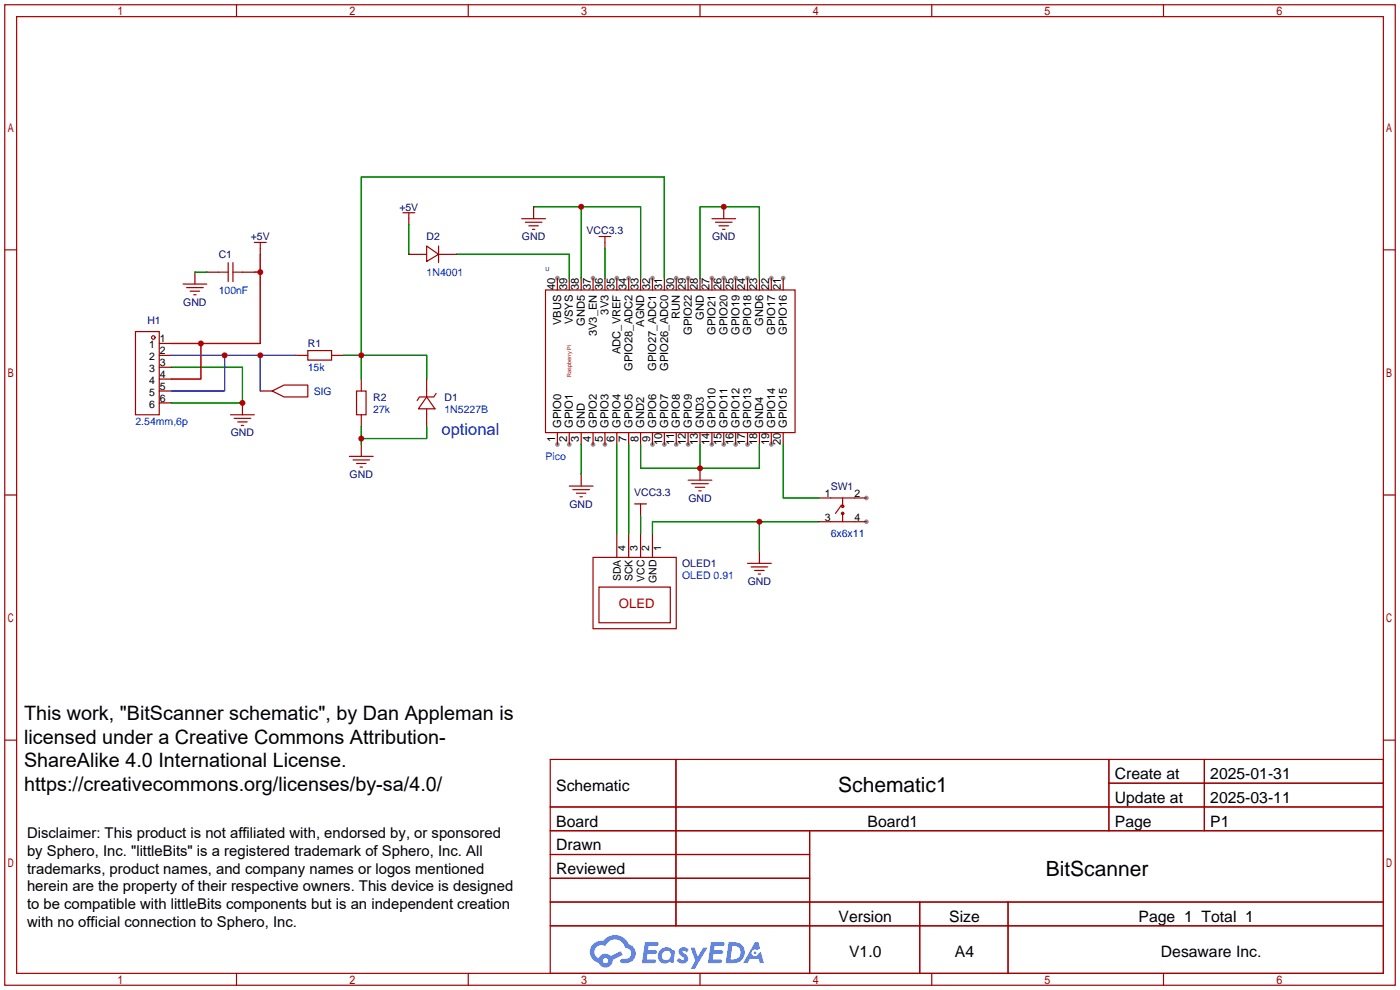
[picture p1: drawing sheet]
<svg xmlns="http://www.w3.org/2000/svg" width="299mm" height="212mm" viewBox="0 0 299 212" stroke-linecap="round" stroke-linejoin="round" font-family="sans-serif">
<g fill="#999">
<circle cx="119.1" cy="95" r=".51"/>
<circle cx="142" cy="95" r=".51"/>
<circle cx="144.5" cy="95" r=".51"/>
<circle cx="147.1" cy="95" r=".51"/>
<circle cx="152.1" cy="95" r=".51"/>
<circle cx="154.7" cy="95" r=".51"/>
<circle cx="157.2" cy="95" r=".51"/>
<circle cx="159.8" cy="95" r=".51"/>
<circle cx="164.8" cy="95" r=".51"/>
<circle cx="121.7" cy="95" r=".51"/>
<circle cx="167.4" cy="59.4" r=".51"/>
<circle cx="164.8" cy="59.4" r=".51"/>
<circle cx="159.8" cy="59.4" r=".51"/>
<circle cx="157.2" cy="59.4" r=".51"/>
<circle cx="154.7" cy="59.4" r=".51"/>
<circle cx="152.1" cy="59.4" r=".51"/>
<circle cx="147.1" cy="59.4" r=".51"/>
<circle cx="144.5" cy="59.4" r=".51"/>
<circle cx="139.4" cy="59.4" r=".51"/>
<circle cx="134.4" cy="59.4" r=".51"/>
<circle cx="131.8" cy="59.4" r=".51"/>
<circle cx="126.7" cy="59.4" r=".51"/>
<circle cx="126.7" cy="95" r=".51"/>
<circle cx="119.1" cy="59.4" r=".51"/>
<circle cx="129.3" cy="95" r=".51"/>
<circle cx="139.4" cy="95" r=".51"/>
<circle cx="185.2" cy="111.5" r=".51"/>
<circle cx="185.2" cy="106.4" r=".51"/>
</g>
<g fill="none" stroke="#a10000" stroke-width=".25">
<path d="M1 1h297.2v209.6h-297.2zM3.6 3.6h292.1v204.4h-292.1zM50.5 1v2.6M100.1 1v2.6M149.6 1v2.6M199.1 1v2.6M248.7 1v2.6M1 53.4h2.6M295.7 53.4h2.5M1 105.8h2.6M295.7 105.8h2.5M1 158.2h2.6"/>
<path d="M295.7 158.2h2.5M117.6 172.5h178.1M117.6 177.5h178.1M117.6 162.3h178.1v45.7h-178.1zM144.5 162.3v35.6M173 177.5v30.5M237 162.3v15.2M237 167.4h58.7M257.4 162.3v15.2M117.6 182.6h55.4M117.6 192.8h178.1M117.6 187.7h55.4"/>
<path d="M117.6 197.9h178.1M196.6 192.8v15.2M215.4 192.8v15.2M50.5 208v2.6M100.1 208v2.6M149.6 208v2.6M199.1 208v2.6M248.7 208v2.6"/>
</g>
<g fill="#5487ff">
<path d="M145.3 202.7a1.3 1.3 0 0 1 1.9 .3l-.4 .6a.54 .54 0 0 0-.9-.2l.1 .2a1.34 1.34 0 0 1 .9 1.8 1.47 1.47 0 0 1-2.3-.1l.5-.6 .8 .5a.31 .31 0 0 0 .4-.3 .31 .31 0 0 0-.3-.4 1.12 1.12 0 0 1-.7-1.8z"/>
<path d="M147.6 202.5h.9l.6 2 1.2-2h.9l-2.7 4.6h-.9l1-1.7z"/>
<path d="M137.8 201.4h1.7a1.31 1.31 0 0 1 1.2 .2 .4 .4 0 0 1-.3 .5l-1.8 .1-.1 .9h1.6a.4 .4 0 0 1 .4 .4 .4 .4 0 0 1-.5 .4h-1.6l-.2 1.2h1.4a.46 .46 0 0 1 .5 0 .46 .46 0 0 1 .1 .5l-.4 .2h-2.6z"/>
<path d="M151.9 201.4h1.7a1.32 1.32 0 0 1 1.2 .2 .39 .39 0 0 1-.3 .5l-1.8 .1-.1 .9h1.6a.4 .4 0 0 1 .4 .4 .4 .4 0 0 1-.4 .4h-1.7l-.2 1.2h1.4a.46 .46 0 0 1 .5 0 .46 .46 0 0 1 .1 .5l-.4 .2h-2.6z"/>
<path d="M161.3 201.4h.8l.3 1.3-.6 .4a.75 .75 0 0 0-1.1 .3 .75 .75 0 0 0 .5 1 .75 .75 0 0 0 .9-.7l.5-.2 .6 2.3h-.8l-.3-.9h-1.8l-.5 .9h-1z"/>
<path d="M155.7 201.4l-.6 4.4h1.5a2.27 2.27 0 0 0 2.6-2.2 2.27 2.27 0 0 0-2.7-2.2zM156.5 202.1a1.5 1.5 0 0 1 1.8 1.6 1.5 1.5 0 0 1-1.9 1.4h-.3z"/>
<path d="M141.2 203a1.6 1.6 0 0 0-.3 2.3 1.6 1.6 0 0 0 2.3 .2l.7 .3 .3-2.4-.1-.3-.5-.1a1.58 1.58 0 0 0-2.4 0zM141.8 203.5a.98 .98 0 0 1 1.6 .4 .98 .98 0 0 1-1.1 1.3 .94 .94 0 0 1-.9-.7 .94 .94 0 0 1 .4-1z"/>
<path d="M126.8 201.8a2.37 2.37 0 0 0 1.1 4 1.54 1.54 0 0 0 1.8 1 1.54 1.54 0 0 0 1.2-1.6l2.2-1.1-.5-.8-2 1a1.57 1.57 0 0 0-2.7 .5 1.5 1.5 0 0 1-.7-2.1 1.5 1.5 0 0 1 2.2-.5 2.23 2.23 0 0 1 2.3-1.4 2.23 2.23 0 0 1 2 1.8 1.16 1.16 0 0 1 1.2 1.1 1.16 1.16 0 0 1-1.1 1.2h-.7a.47 .47 0 0 0-.5 .4 .47 .47 0 0 0 .4 .5 2.17 2.17 0 0 0 2.5-.9 2.17 2.17 0 0 0-.3-2.7l-.8-.4a3.2 3.2 0 0 0-5.5-.7l-1.1 .1zM128.8 205.3a.6 .6 0 0 1 1.2 0 .6 .6 0 0 1-1.2 0z"/>
<circle cx="161.4" cy="203.6" r=".28"/>
</g>
<g fill="none" stroke="#a10000" stroke-width=".25">
<path d="M46.7 58.2h2.1M48.8 56.1v4.1M49.8 58.2h2M49.8 56.1v4.1M54.4 51.8h2.5M55.6 51.8v1.3M86.1 45.5h2.5M87.4 45.5v1.2M91.2 52.6l2.5 1.8-2.5 1.5zM93.7 52.6v3.5M111.5 46.7h5.1M112.3 47.5h3.5"/>
<path d="M113 48.3h2.1M113.8 49h.5M128 50.5h2.6M129.3 50.5v1.3M152.1 46.7h5.1M152.9 47.5h3.6M153.7 48.3h2M154.4 49h.5M29 70.9h5v17.7h-5zM39.1 60.7h5.1M39.9 61.5h3.5M40.6 62.2h2.1"/>
<path d="M41.4 63h.5M65.8 74.9h5.1v2.1h-5.1zM116.6 62h53.3v30.5h-53.3zM49.3 88.6h5.1M50 89.4h3.6M50.8 90.2h2M51.6 90.9h.5M58.2 83.6l2.5-1.3h5.1v2.5h-5.1zM74.7 97.5h5.1M75.4 98.3h3.6M76.2 83.6h2v5h-2zM76.2 99.1h2"/>
<path d="M77 99.8h.5M91.2 84.8l1.8 2.6h-3.6zM91.2 83.6v1.2M91.2 87.4v1.2M93.2 84.1l-.5 .7h-3l-.5 .8M121.7 103.9h5M122.4 104.6h3.6M123.2 105.4h2M124 106.2h.5M126.7 119.1h17.8v15.3h-17.8zM135.6 107.7h2.6M136.9 107.7v1.3"/>
<path d="M147.1 102.6h5M147.8 103.4h3.6M148.6 104.1h2M149.4 104.9h.5M177.5 111.5h5.1M177.5 106.4h5.1M179.8 108l-1.2 1.7M180.1 106.4v1.8M180.1 109.7v1.8M128 125.5h15.3v7.6h-15.3zM159.8 120.4h5M160.5 121.2h3.6"/>
<path d="M161.3 121.9h2M162.1 122.7h.5"/>
<circle cx="32.8" cy="72.1" r=".38"/>
<circle cx="180.1" cy="108.2" r=".25"/>
<circle cx="180.1" cy="109.7" r=".25"/>
</g>
<g fill="none" stroke="#870000" stroke-width=".25">
<path d="M41.7 58.2v2.5M44.2 58.2h2.5M51.8 58.2h2.6M55.6 53.1v1.3M87.4 46.7v1.3M87.4 54.4h3.8M93.7 54.4h3.8M114 44.2v2.5M119.1 59.4v2.6M121.7 59.4v2.6M124.2 59.4v2.6M126.7 59.4v2.6"/>
<path d="M129.3 51.8v1.3M129.3 59.4v2.6M131.8 59.4v2.6M134.4 59.4v2.6M136.9 59.4v2.6M139.4 59.4v2.6M142 59.4v2.6M144.5 59.4v2.6M147.1 59.4v2.6M149.6 59.4v2.6M152.1 59.4v2.6M154.7 44.2v2.5"/>
<path d="M154.7 59.4v2.6M157.2 59.4v2.6M159.8 59.4v2.6M162.3 59.4v2.6M164.8 59.4v2.6M167.4 59.4v2.6M34 75.9h2.6M34 73.4h2.6M34 78.5h2.6M63.2 75.9h2.6M70.9 75.9h2.5M34 83.6h2.6"/>
<path d="M34 81h2.6M34 86.1h2.6M51.8 86.1v2.5M55.6 83.6h2.6M77.2 81v2.6M77.2 88.6v2.6M77.2 95v2.5M91.2 81v2.6M91.2 88.6v2.6M119.1 92.5v2.5M121.7 92.5v2.5M124.2 92.5v2.5"/>
<path d="M126.7 92.5v2.5M129.3 92.5v2.5M131.8 92.5v2.5M134.4 92.5v2.5M136.9 92.5v2.5M139.4 92.5v2.5M142 92.5v2.5M144.5 92.5v2.5M147.1 92.5v2.5M149.6 92.5v2.5M152.1 92.5v2.5M154.7 92.5v2.5"/>
<path d="M157.2 92.5v2.5M159.8 92.5v2.5M162.3 92.5v2.5M164.8 92.5v2.5M167.4 92.5v2.5M124.2 101.3v2.6M131.8 114v5.1M134.4 114v5.1M136.9 109v1.2M136.9 114v5.1M139.4 114v5.1M149.6 100.1v2.5"/>
<path d="M162.3 117.9v2.5M175 111.5h2.5M175 106.4h2.5M182.6 111.5h2.6M182.6 106.4h2.6"/>
</g>
<g fill="none" stroke="#008700" stroke-width=".25">
<path d="M41.7 58.2h2.5M87.4 48v6.4M97.5 54.4h24.2v5M114 44.2h22.9v15.2M124.2 44.2v15.2M129.3 53.1v6.3M142 59.4v-21.6h-64.8v38.1h14v5.1M149.6 59.4v-15.2h12.7v15.2M36.6 78.5h15.2v7.6h-15.2M73.4 75.9h3.8v5.1M77.2 93.7v1.3M77.2 91.2v2.5h14v-2.5"/>
<path d="M124.2 95v6.3M131.8 95v19M134.4 95v19M136.9 95v5.1h12.7M149.6 95v5.1h12.7v-5.1M167.4 95v11.4h7.6M136.9 110.2v3.8M139.4 114v-2.5h22.9v6.4M162.3 111.5h12.7"/>
</g>
<path d="M55.6 58.2v15.2h-12.7v7.6h-6.3M55.6 54.4v3.8h-1.2M36.6 73.4h6.3" fill="none" stroke="#c00" stroke-width=".25"/>
<path d="M36.6 75.9h11.4M55.6 75.9h7.6M36.6 83.6h11.4v-7.7h7.6v7.7" fill="none" stroke="#33c" stroke-width=".25"/>
<g fill="#c00">
<circle cx="51.8" cy="86.1" r=".63"/>
<circle cx="42.9" cy="73.4" r=".63"/>
<circle cx="55.6" cy="58.2" r=".63"/>
<circle cx="77.2" cy="75.9" r=".63"/>
<circle cx="55.6" cy="75.9" r=".63"/>
<circle cx="48" cy="75.9" r=".63"/>
<circle cx="77.2" cy="93.7" r=".63"/>
<circle cx="162.3" cy="111.5" r=".63"/>
<circle cx="154.7" cy="44.2" r=".63"/>
<circle cx="124.2" cy="44.2" r=".63"/>
<circle cx="149.6" cy="100.1" r=".63"/>
</g>
<g font-size="4.5">
<text x="179.2" y="169.4">Schematic1</text>
<text x="223.5" y="187.1">BitScanner</text>
</g>
<g font-size="4.2">
<text x="5.1" y="153.8">This work, &quot;BitScanner schematic&quot;, by Dan Appleman is</text>
<text x="5.1" y="158.9">licensed under a Creative Commons Attribution-</text>
<text x="5.1" y="164">ShareAlike 4.0 International License.</text>
<text x="5.1" y="169.1">https://creativecommons.org/licenses/by-sa/4.0/</text>
</g>
<text font-size="3.5" fill="#00f" x="94.4" y="93">optional</text>
<g font-size="3.4">
<text x="238.3" y="166.5">Create at</text>
<text x="258.7" y="166.5">2025-01-31</text>
<text x="118.9" y="169">Schematic</text>
<text x="238.3" y="171.6">Update at</text>
<text x="258.7" y="171.6">2025-03-11</text>
<text x="118.9" y="176.6">Board</text>
<text x="185.4" y="176.6">Board1</text>
<text x="238.3" y="176.6">Page</text>
<text x="258.7" y="176.6">P1</text>
<text x="118.9" y="181.7">Drawn</text>
<text x="118.9" y="186.8">Reviewed</text>
<text x="179.2" y="197">Version</text>
<text x="202.9" y="197">Size</text>
<text x="243.3" y="197">Page 1 Total 1</text>
<text x="181.5" y="204.6">V1.0</text>
<text x="204.1" y="204.6">A4</text>
<text x="248.1" y="204.6">Desaware Inc.</text>
</g>
<g font-size="3.2">
<text x="5.8" y="179.1">Disclaimer: This product is not affiliated with, endorsed by, or sponsored</text>
<text x="5.8" y="182.9">by Sphero, Inc. &quot;littleBits&quot; is a registered trademark of Sphero, Inc. All</text>
<text x="5.8" y="186.7">trademarks, product names, and company names or logos mentioned</text>
<text x="5.8" y="190.5">herein are the property of their respective owners. This device is designed</text>
<text x="5.8" y="194.3">to be compatible with littleBits components but is an independent creation</text>
<text x="5.8" y="198.1">with no official connection to Sphero, Inc.</text>
</g>
<text font-size="2.8" fill="#a00000" x="132.3" y="130">OLED</text>
<g font-size="2.4">
<text x="118.6" y="62" transform="rotate(-90 118.6 62)">40</text>
<text x="121.2" y="62" transform="rotate(-90 121.2 62)">39</text>
<text x="123.7" y="62" transform="rotate(-90 123.7 62)">38</text>
<text x="126.3" y="62" transform="rotate(-90 126.3 62)">37</text>
<text x="128.8" y="62" transform="rotate(-90 128.8 62)">36</text>
<text x="131.3" y="62" transform="rotate(-90 131.3 62)">35</text>
<text x="133.9" y="62" transform="rotate(-90 133.9 62)">34</text>
<text x="136.4" y="62" transform="rotate(-90 136.4 62)">33</text>
<text x="139" y="62" transform="rotate(-90 139 62)">32</text>
<text x="141.5" y="62" transform="rotate(-90 141.5 62)">31</text>
<text x="144" y="62" transform="rotate(-90 144 62)">30</text>
<text x="146.6" y="62" transform="rotate(-90 146.6 62)">29</text>
<text x="149.1" y="62" transform="rotate(-90 149.1 62)">28</text>
<text x="151.7" y="62" transform="rotate(-90 151.7 62)">27</text>
<text x="154.2" y="62" transform="rotate(-90 154.2 62)">26</text>
<text x="156.7" y="62" transform="rotate(-90 156.7 62)">25</text>
<text x="159.3" y="62" transform="rotate(-90 159.3 62)">24</text>
<text x="161.8" y="62" transform="rotate(-90 161.8 62)">23</text>
<text x="164.4" y="62" transform="rotate(-90 164.4 62)">22</text>
<text x="166.9" y="62" transform="rotate(-90 166.9 62)">21</text>
<text x="119.9" y="69.5" transform="rotate(-90 119.9 69.5)">VBUS</text>
<text x="122.5" y="69.3" transform="rotate(-90 122.5 69.3)">VSYS</text>
<text x="125" y="69.6" transform="rotate(-90 125 69.6)">GND5</text>
<text x="127.5" y="71.9" transform="rotate(-90 127.5 71.9)">3V3_EN</text>
<text x="130.1" y="67.2" transform="rotate(-90 130.1 67.2)">3V3</text>
<text x="137.7" y="69.9" transform="rotate(-90 137.7 69.9)">AGND</text>
<text x="145.3" y="68.1" transform="rotate(-90 145.3 68.1)">RUN</text>
<text x="147.9" y="71.6" transform="rotate(-90 147.9 71.6)">GPIO22</text>
<text x="150.4" y="68.3" transform="rotate(-90 150.4 68.3)">GND</text>
<text x="152.9" y="71.6" transform="rotate(-90 152.9 71.6)">GPIO21</text>
<text x="155.5" y="71.6" transform="rotate(-90 155.5 71.6)">GPIO20</text>
<text x="158" y="71.6" transform="rotate(-90 158 71.6)">GPIO19</text>
<text x="160.6" y="71.6" transform="rotate(-90 160.6 71.6)">GPIO18</text>
<text x="163.1" y="69.6" transform="rotate(-90 163.1 69.6)">GND6</text>
<text x="165.6" y="71.6" transform="rotate(-90 165.6 71.6)">GPIO17</text>
<text x="168.2" y="71.6" transform="rotate(-90 168.2 71.6)">GPIO16</text>
<text x="132.6" y="75.7" transform="rotate(-90 132.6 75.7)">ADC_VREF</text>
<text x="135.2" y="79.3" transform="rotate(-90 135.2 79.3)">GPIO28_ADC2</text>
<text x="140.2" y="79.3" transform="rotate(-90 140.2 79.3)">GPIO27_ADC1</text>
<text x="142.8" y="79.3" transform="rotate(-90 142.8 79.3)">GPIO26_ADC0</text>
<text x="118.6" y="94.4" transform="rotate(-90 118.6 94.4)">1</text>
<text x="119.9" y="91.4" transform="rotate(-90 119.9 91.4)">GPIO0</text>
<text x="121.2" y="94.4" transform="rotate(-90 121.2 94.4)">2</text>
<text x="122.5" y="91.4" transform="rotate(-90 122.5 91.4)">GPIO1</text>
<text x="123.7" y="94.4" transform="rotate(-90 123.7 94.4)">3</text>
<text x="125" y="91.4" transform="rotate(-90 125 91.4)">GND</text>
<text x="126.3" y="94.4" transform="rotate(-90 126.3 94.4)">4</text>
<text x="127.5" y="91.4" transform="rotate(-90 127.5 91.4)">GPIO2</text>
<text x="128.8" y="94.4" transform="rotate(-90 128.8 94.4)">5</text>
<text x="130.1" y="91.4" transform="rotate(-90 130.1 91.4)">GPIO3</text>
<text x="131.3" y="94.4" transform="rotate(-90 131.3 94.4)">6</text>
<text x="132.6" y="91.4" transform="rotate(-90 132.6 91.4)">GPIO4</text>
<text x="133.9" y="94.4" transform="rotate(-90 133.9 94.4)">7</text>
<text x="135.2" y="91.4" transform="rotate(-90 135.2 91.4)">GPIO5</text>
<text x="136.4" y="94.4" transform="rotate(-90 136.4 94.4)">8</text>
<text x="137.7" y="91.4" transform="rotate(-90 137.7 91.4)">GND2</text>
<text x="139" y="94.4" transform="rotate(-90 139 94.4)">9</text>
<text x="140.2" y="91.4" transform="rotate(-90 140.2 91.4)">GPIO6</text>
<text x="141.5" y="95" transform="rotate(-90 141.5 95)">10</text>
<text x="142.8" y="91.4" transform="rotate(-90 142.8 91.4)">GPIO7</text>
<text x="144" y="95" transform="rotate(-90 144 95)">11</text>
<text x="145.3" y="91.4" transform="rotate(-90 145.3 91.4)">GPIO8</text>
<text x="146.6" y="95" transform="rotate(-90 146.6 95)">12</text>
<text x="147.9" y="91.4" transform="rotate(-90 147.9 91.4)">GPIO9</text>
<text x="149.1" y="95" transform="rotate(-90 149.1 95)">13</text>
<text x="150.4" y="91.4" transform="rotate(-90 150.4 91.4)">GND3</text>
<text x="151.7" y="95" transform="rotate(-90 151.7 95)">14</text>
<text x="152.9" y="91.4" transform="rotate(-90 152.9 91.4)">GPIO10</text>
<text x="154.2" y="95" transform="rotate(-90 154.2 95)">15</text>
<text x="155.5" y="91.4" transform="rotate(-90 155.5 91.4)">GPIO11</text>
<text x="156.7" y="95" transform="rotate(-90 156.7 95)">16</text>
<text x="158" y="91.4" transform="rotate(-90 158 91.4)">GPIO12</text>
<text x="159.3" y="95" transform="rotate(-90 159.3 95)">17</text>
<text x="160.6" y="91.4" transform="rotate(-90 160.6 91.4)">GPIO13</text>
<text x="161.8" y="95" transform="rotate(-90 161.8 95)">18</text>
<text x="163.1" y="91.4" transform="rotate(-90 163.1 91.4)">GND4</text>
<text x="164.4" y="95" transform="rotate(-90 164.4 95)">19</text>
<text x="165.6" y="91.4" transform="rotate(-90 165.6 91.4)">GPIO14</text>
<text x="166.9" y="95" transform="rotate(-90 166.9 95)">20</text>
<text x="168.2" y="91.4" transform="rotate(-90 168.2 91.4)">GPIO15</text>
</g>
<g font-size="2.2" fill="#000080">
<text x="85.4" y="45">+5V</text>
<text x="53.6" y="51.4">+5V</text>
<text x="91.2" y="51.4">D2</text>
<text x="111.6" y="51.4">GND</text>
<text x="125.4" y="50.1">VCC3.3</text>
<text x="152.2" y="51.4">GND</text>
<text x="46.7" y="55.2">C1</text>
<text x="39.2" y="65.3">GND</text>
<text x="31.5" y="69.1">H1</text>
<text x="65.8" y="74.2">R1</text>
<text x="79.8" y="85.7">R2</text>
<text x="95" y="85.7">D1</text>
<text x="49.3" y="93.3">GND</text>
<text x="74.7" y="102.2">GND</text>
<text x="135.5" y="106">VCC3.3</text>
<text x="147.1" y="107.2">GND</text>
<text x="177.5" y="104.7">SW1</text>
<text x="121.7" y="108.5">GND</text>
<text x="145.8" y="121.2">OLED1</text>
<text x="159.8" y="125">GND</text>
</g>
<g font-size="2.2" fill="#00f">
<text x="91.2" y="59">1N4001</text>
<text x="46.7" y="62.8">100nF</text>
<text x="65.8" y="79.3">15k</text>
<text x="67.1" y="84.4">SIG</text>
<text x="79.8" y="88.2">27k</text>
<text x="95" y="88.2">1N5227B</text>
<text x="29" y="90.7">2.54mm,6p</text>
<text x="116.6" y="98.4">Pico</text>
<text x="177.5" y="114.9">6x6x11</text>
<text x="145.8" y="123.8">OLED 0.91</text>
</g>
<g font-size="2.2">
<text x="31.8" y="74.5">1</text>
<text x="31.8" y="77">2</text>
<text x="34.2" y="73.2">1</text>
<text x="34.2" y="75.7">2</text>
<text x="31.8" y="79.5">3</text>
<text x="31.8" y="82.1">4</text>
<text x="34.2" y="78.3">3</text>
<text x="34.2" y="80.8">4</text>
<text x="34.2" y="83.4">5</text>
<text x="31.8" y="84.6">5</text>
<text x="31.8" y="87.2">6</text>
<text x="34.2" y="85.9">6</text>
<text x="176.3" y="106.2">1</text>
<text x="182.6" y="106.2">2</text>
<text x="176.3" y="111.3">3</text>
<text x="182.6" y="111.3">4</text>
<text x="133.7" y="117.9" transform="rotate(-90 133.7 117.9)">4</text>
<text x="136.2" y="117.9" transform="rotate(-90 136.2 117.9)">3</text>
<text x="138.8" y="117.9" transform="rotate(-90 138.8 117.9)">2</text>
<text x="141.3" y="117.9" transform="rotate(-90 141.3 117.9)">1</text>
<text x="132.7" y="124.2" transform="rotate(-90 132.7 124.2)">SDA</text>
<text x="135.2" y="124.2" transform="rotate(-90 135.2 124.2)">SCK</text>
<text x="137.7" y="124.4" transform="rotate(-90 137.7 124.4)">VCC</text>
<text x="140.3" y="124.6" transform="rotate(-90 140.3 124.6)">GND</text>
</g>
<text font-size="1.2" fill="#000080" x="116.6" y="57.9">U</text>
<text font-size="1.2" fill="#a00000" x="122.1" y="80.7" transform="rotate(-90 122.1 80.7)">Raspberry Pi</text>
</svg>
